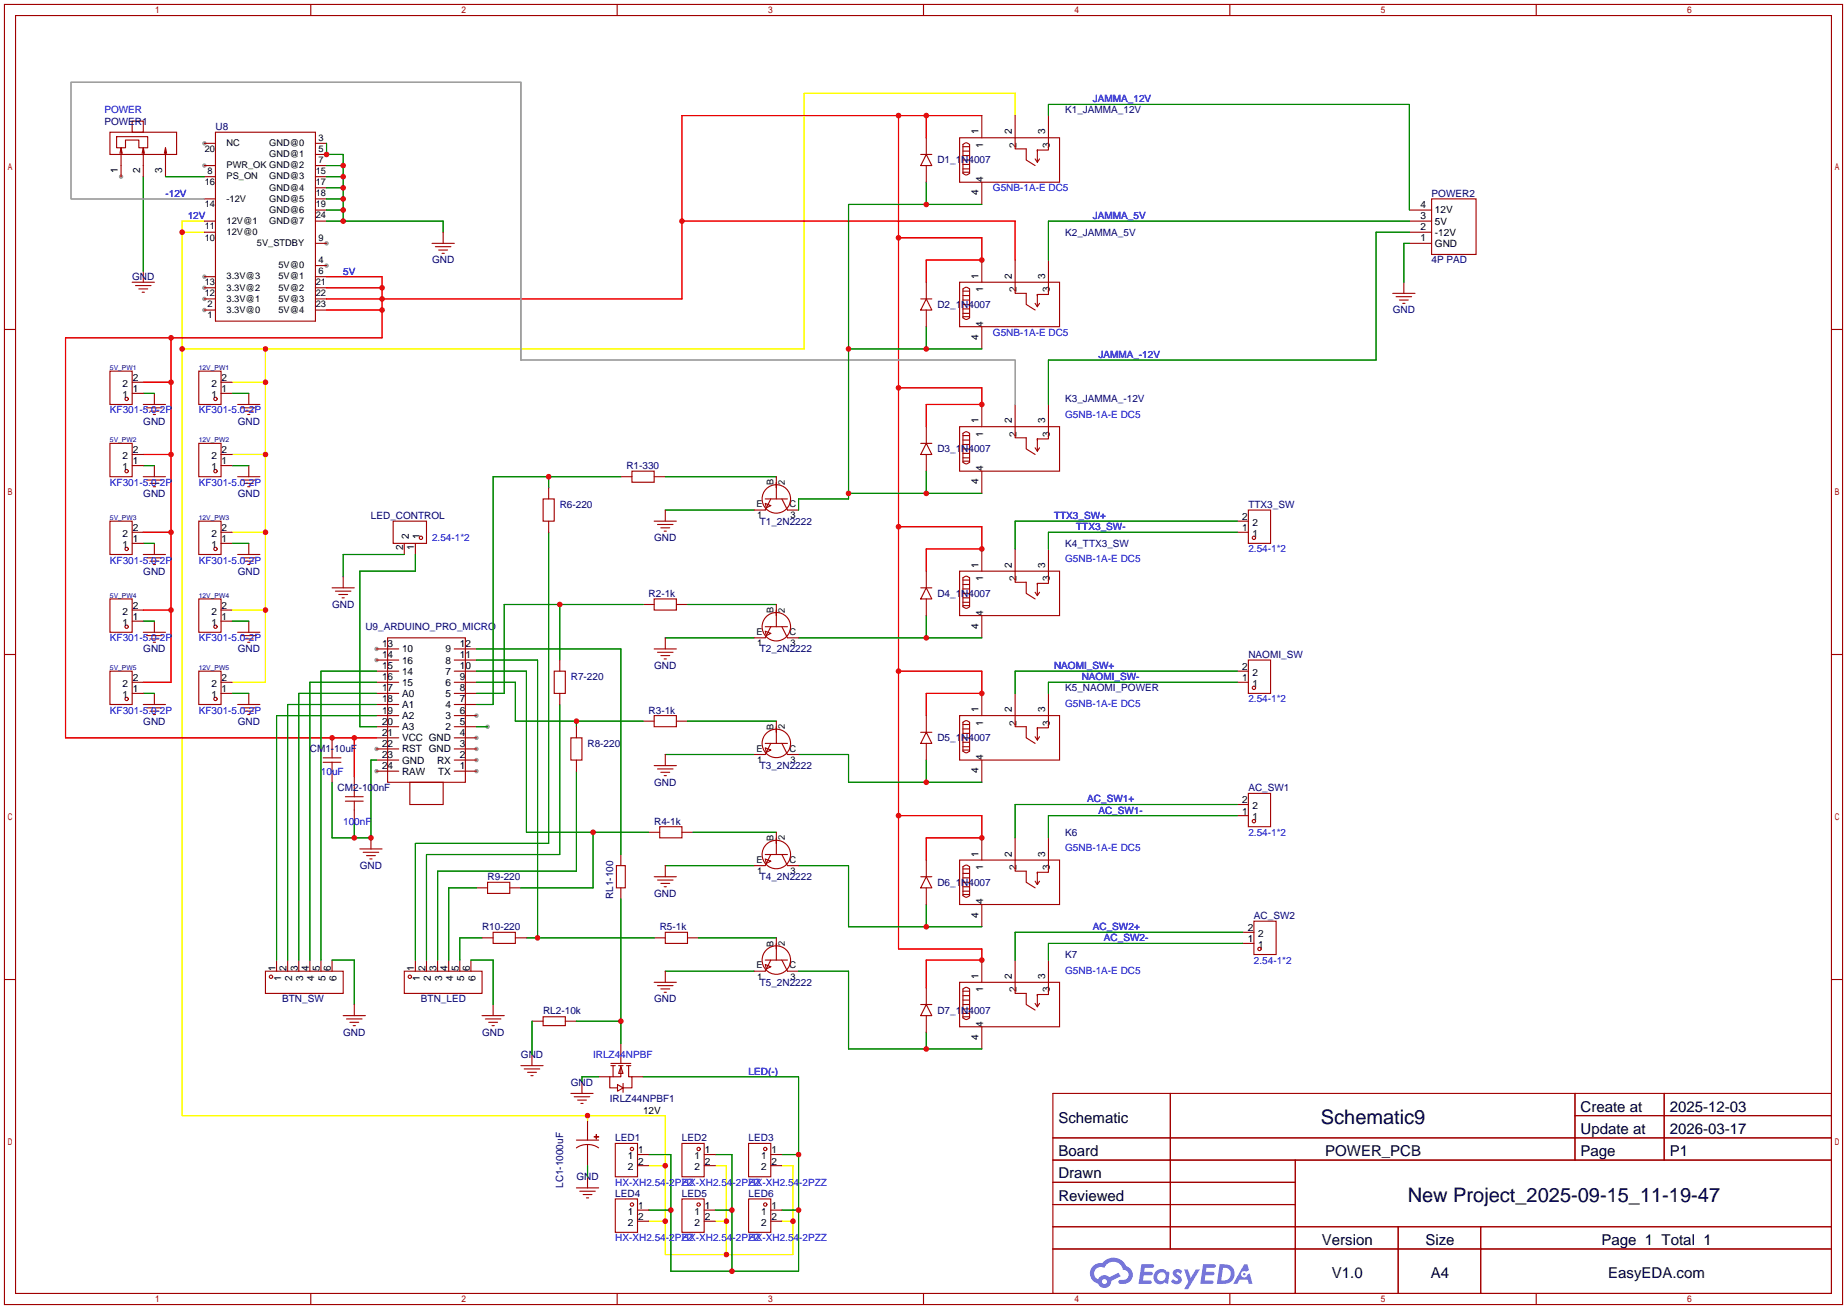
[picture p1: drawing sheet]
<svg xmlns="http://www.w3.org/2000/svg" width="422mm" height="299mm" viewBox="0 0 422 299" stroke-linecap="round" stroke-linejoin="round" font-family="sans-serif">
<g fill="#999">
<circle cx="27.7" cy="40.4" r=".51"/>
<circle cx="46.7" cy="70.9" r=".51"/>
<circle cx="46.7" cy="68.3" r=".51"/>
<circle cx="46.7" cy="65.8" r=".51"/>
<circle cx="46.7" cy="63.2" r=".51"/>
<circle cx="74.7" cy="60.7" r=".51"/>
<circle cx="74.7" cy="55.6" r=".51"/>
<circle cx="46.7" cy="32.8" r=".51"/>
<circle cx="46.7" cy="37.8" r=".51"/>
<circle cx="109" cy="176.3" r=".51"/>
<circle cx="109" cy="173.7" r=".51"/>
<circle cx="109" cy="171.2" r=".51"/>
<circle cx="109" cy="168.7" r=".51"/>
<circle cx="109" cy="163.6" r=".51"/>
<circle cx="86.1" cy="148.3" r=".51"/>
<circle cx="86.1" cy="150.9" r=".51"/>
<circle cx="86.1" cy="171.2" r=".51"/>
<circle cx="86.1" cy="176.3" r=".51"/>
<circle cx="111.5" cy="166.1" r=".51"/>
</g>
<g fill="none" stroke="#a10000" stroke-width=".25">
<path d="M1 1h420.4v297.2h-420.4zM3.6 3.6h415.2v292.1h-415.2zM71.1 1v2.6M141.1 1v2.6M211.2 1v2.6M281.3 1v2.6M351.3 1v2.6M1 75.3h2.6M418.8 75.3h2.6M1 149.6h2.6M418.8 149.6h2.6M1 223.9h2.6"/>
<path d="M418.8 223.9h2.6M240.8 249.9h178v45.8h-178zM267.7 249.9v35.6M360.2 249.9v15.3M360.2 255h58.6M380.6 249.9v15.3M240.8 260.1h178M240.8 265.2h178M240.8 270.3h55.4M240.8 275.3h55.4M296.2 265.2v30.5M71.1 295.7v2.5"/>
<path d="M141.1 295.7v2.5M211.2 295.7v2.5M240.8 280.4h178M240.8 285.5h178M281.3 295.7v2.5M319.8 280.4v15.3M338.6 280.4v15.3M351.3 295.7v2.5"/>
</g>
<g fill="#5487ff">
<path d="M268.5 290.3a1.3 1.3 0 0 1 1.9 .3l-.4 .6a.54 .54 0 0 0-1-.2l.2 .2a1.28 1.28 0 0 1 .8 2 1.53 1.53 0 0 1-2.2-.3l.5-.6 .8 .5a.31 .31 0 0 0 .3-.3 .31 .31 0 0 0-.2-.3 1.12 1.12 0 0 1-.7-1.9z"/>
<path d="M270.8 290.2h.8l.7 1.9 1.2-1.9h.9l-2.7 4.5h-.9l1-1.7z"/>
<path d="M261 289h2.3a.46 .46 0 0 1 .5 .1 .46 .46 0 0 1 .1 .5l-.3 .2h-1.8l-.1 .9h1.6a.4 .4 0 0 1 .3 .4 .4 .4 0 0 1-.4 .4h-1.6l-.2 1.2h1.4a.46 .46 0 0 1 .5 .1 .46 .46 0 0 1 .1 .5l-.4 .2h-2.6z"/>
<path d="M275.1 289h2.3a.47 .47 0 0 1 .5 .1 .47 .47 0 0 1 .1 .5l-.3 .2h-1.8l-.1 .9h1.6a.4 .4 0 0 1 .4 .4 .4 .4 0 0 1-.5 .4h-1.6l-.2 1.2h1.4a.46 .46 0 0 1 .5 .1 .46 .46 0 0 1 .1 .5l-.4 .2h-2.6z"/>
<path d="M284.5 289h.8l.3 1.3-.6 .4a.75 .75 0 0 0-1.1 .3 .75 .75 0 0 0 .5 1 .75 .75 0 0 0 .9-.6l.5-.3 .6 2.4h-.8l-.3-1h-1.8l-.5 1h-1z"/>
<path d="M278.9 289l-.6 4.5h1.4a2.27 2.27 0 0 0 2.7-2.3 2.27 2.27 0 0 0-2.7-2.2zM279.7 289.8a1.5 1.5 0 0 1 1.8 1.5 1.5 1.5 0 0 1-1.9 1.4h-.3z"/>
<path d="M264.4 290.6a1.6 1.6 0 0 0-.4 2.3 1.6 1.6 0 0 0 2.3 .2l.8 .4 .3-2.5-.1-.3h-.5a1.58 1.58 0 0 0-2.4-.1zM265 291.1a.99 .99 0 0 1 1.6 .6 .99 .99 0 0 1-1.3 1.1 .98 .98 0 0 1-.3-1.7z"/>
<path d="M250 289.4a2.37 2.37 0 0 0 1.1 4 1.54 1.54 0 0 0 1.8 1 1.54 1.54 0 0 0 1.2-1.6l2.2-1.1-.5-.8-2.1 1.1a1.57 1.57 0 0 0-2.6 .4 1.5 1.5 0 0 1-.7-2.1 1.5 1.5 0 0 1 2.2-.5 2.23 2.23 0 0 1 2.3-1.4 2.23 2.23 0 0 1 1.9 1.8 1.16 1.16 0 0 1 1.3 1.1 1.16 1.16 0 0 1-1.1 1.3h-.7a.47 .47 0 0 0-.5 .3 .47 .47 0 0 0 .4 .6 2.14 2.14 0 0 0 2.7-1.4 2.14 2.14 0 0 0-1.3-2.7 3.2 3.2 0 0 0-5.5-.7l-1.1 .1zM252 292.9a.6 .6 0 0 1 1.2 0 .6 .6 0 0 1-1.2 0z"/>
<circle cx="284.6" cy="291.3" r=".28"/>
</g>
<g fill="none" stroke="#a10000" stroke-width=".25">
<path d="M25.1 30.2h15.3v5.1h-15.3zM26.7 31.2h7.1v2.6h-2.1v-1.8h-3v1.8h-2zM27.7 33.8l-.3 1.3M27.9 35.1l-.2-1.3v6.6M30.2 27.7h2.6v2.5h-2.6zM32.8 33.8l-.3 1.3M33 35.1l-.2-1.3v6.6M37.8 33.8l-.2 1.3M38.1 35.1l-.3-1.3v6.6M46.7 32.8h2.6M46.7 37.8h2.6M49.3 30.2h22.8v43.2h-22.8z"/>
<path d="M72.1 32.8h2.6M72.1 35.3h2.6M72.1 37.8h2.6M210.6 35.3h2.5M211.8 35.3l1.3 2.5h-2.5zM211.8 31.5v3.8M211.8 37.8v3.9M219.5 31.5h22.8v10.2h-22.8zM220.2 33l.8-.4 .7 .4v6.6l-.7 .4-.8-.4zM220.2 33.5h1.5M220.2 34.5h1.5M220.2 35.6h1.5"/>
<path d="M220.2 36.6h1.5M220.2 37.6h1.5M220.2 38.6h1.5M220.2 39.4h1.5M224.5 26.4v5.1M232.2 26.4v7.6h2.5v2.6l2 1.2M236.7 36.3l.5 .8M237.2 34.5v-.2v2.8M237.7 36.3l-.5 .8M239.8 26.4v7.9h-2.6M46.7 45.5h2.6M46.7 53.1h2.6"/>
<path d="M46.7 50.5h2.6M46.7 40.4h2.6M72.1 45.5h2.6M72.1 55.6h2.6M72.1 50.5h2.6M72.1 40.4h2.6M72.1 42.9h2.6M72.1 48h2.6M98.8 55.6h5.1M99.6 56.4h3.5M100.3 57.2h2.1M101.1 57.9h.5"/>
<path d="M101.3 53.1v2.5M224.5 41.7v5M224.5 59.4v5.1M232.2 59.4v7.7h2.5v2.5l2 1.3M239.8 59.4v7.9h-2.6M322.3 55.6h5.1M322.3 53.1h5.1M322.3 50.5h5.1M322.3 48h5.1M327.4 45.5h10.2v12.7h-10.2zM30.2 64.5h5.1M31 65.3h3.5"/>
<path d="M31.7 66h2.1M32.5 66.8h.5M32.8 62v2.5M46.7 70.9h2.6M46.7 68.3h2.6M46.7 65.8h2.6M46.7 63.2h2.6M72.1 70.9h2.6M72.1 68.3h2.6M72.1 65.8h2.6M72.1 63.2h2.6M72.1 60.7h2.6"/>
<path d="M210.6 68.3h2.5M211.8 68.3l1.3 2.6h-2.5zM211.8 64.5v3.8M211.8 70.9v3.8M219.5 64.5h22.8v10.2h-22.8zM220.2 66l.8-.3 .7 .3v6.6l-.7 .4-.8-.4zM220.2 66.5h1.5M220.2 67.6h1.5M220.2 68.6h1.5M220.2 69.6h1.5M220.2 70.6h1.5M220.2 71.6h1.5"/>
<path d="M220.2 72.4h1.5M224.5 74.7v5.1M236.7 69.3l.5 .8M237.2 67.6v-.3v2.8M237.7 69.3l-.5 .8M318.5 67.1h5.1M319.3 67.8h3.5M320 68.6h2.1M320.8 69.3h.5M321.1 64.5v2.6M25.1 84.8h5.1v7.7h-5.1zM30.2 89.9h2.6"/>
<path d="M30.2 87.4h2.6M32.8 92.5h5M33.5 93.2h3.6M34.3 94h2M35.1 94.7h.5M35.3 89.9v2.6M45.5 84.8h5v7.7h-5zM50.5 89.9h2.6M50.5 87.4h2.6M54.4 92.5h5M55.1 93.2h3.6M55.9 94h2"/>
<path d="M56.6 94.7h.5M56.9 89.9v2.6M211.8 97.5v3.8M219.5 97.5h22.8v10.2h-22.8zM220.2 99.1l.8-.4 .7 .4v6.6l-.7 .3-.8-.3zM220.2 99.6h1.5M224.5 92.5v5M232.2 92.5v7.6h2.5v2.5l2 1.3M239.8 92.5v7.8h-2.6M25.1 101.3h5.1v7.7h-5.1zM25.1 119.1h5.1v7.6h-5.1zM30.2 106.4h2.6"/>
<path d="M30.2 103.9h2.6M32.8 109h5M33.5 109.7h3.6M34.3 110.5h2M35.1 111.3h.5M35.3 106.4v2.6M45.5 101.3h5v7.7h-5zM45.5 119.1h5v7.6h-5zM50.5 106.4h2.6M50.5 103.9h2.6M54.4 109h5M55.1 109.7h3.6"/>
<path d="M55.9 110.5h2M56.6 111.3h.5M56.9 106.4v2.6M89.9 119.1h7.6v5.1h-7.6zM124.2 114h2.5v5.1h-2.5zM125.5 111.5v2.5M125.5 119.1v2.6M142 109h2.5M144.5 107.7h5.1v2.5h-5.1zM149.6 109h2.5M149.6 119.1h5.1M150.4 119.9h3.5"/>
<path d="M152.1 116.6v2.5M175 115.1l1.3 .5-1 .5zM175 114h5.1M176.3 114l-1.3 2.6h-2.5M177.5 109v5M178.8 114l1.3 2.6h2.5M210.6 101.3h2.5M211.8 101.3l1.3 2.6h-2.5zM211.8 103.9v3.8M220.2 100.6h1.5M220.2 101.6h1.5M220.2 102.6h1.5"/>
<path d="M220.2 103.6h1.5M220.2 104.6h1.5M220.2 105.4h1.5M224.5 107.7v5.1M236.7 102.4l.5 .7M237.2 100.6v-.3v2.8M237.7 102.4l-.5 .7M283 119.1h2.5M285.5 116.6h5.1v7.6h-5.1zM25.1 136.9h5.1v7.6h-5.1zM30.2 121.7h2.6M30.2 124.2h2.6"/>
<path d="M30.2 139.4h2.6M32.8 126.7h5M33.5 127.5h3.6M34.3 128.3h2M35.1 129h.5M35.3 124.2v2.5M45.5 136.9h5v7.6h-5zM50.5 121.7h2.6M50.5 124.2h2.6M50.5 139.4h2.6M54.4 126.7h5M55.1 127.5h3.6"/>
<path d="M55.9 128.3h2M56.6 129h.5M56.9 124.2v2.5M75.9 134.4h5.1M76.7 135.1h3.6M77.5 135.9h2M78.2 136.7h.5M78.5 131.8v2.6M92.5 124.2v2.5M95 124.2v2.5M147.1 138.2h2.5M149.6 136.9h5.1v2.5h-5.1z"/>
<path d="M151.1 120.6h2.1M151.9 121.4h.5M154.7 138.2h2.5M177.5 138.2v5.1M210.6 134.4h2.5M211.8 134.4l1.3 2.5h-2.5zM211.8 130.6v3.8M211.8 136.9v3.8M219.5 130.6h22.8v10.1h-22.8zM220.2 132.1l.8-.4 .7 .4v6.6l-.7 .4-.8-.4zM220.2 132.6h1.5M220.2 133.6h1.5"/>
<path d="M220.2 134.6h1.5M220.2 135.6h1.5M220.2 136.7h1.5M220.2 137.7h1.5M220.2 138.4h1.5M224.5 125.5v5.1M232.2 125.5v7.6h2.5v2.5l2 1.3M236.7 135.4l.5 .7M237.2 133.6v-.3v2.8M237.7 135.4l-.5 .7M239.8 125.5v7.8h-2.6M283 121.7h2.5"/>
<path d="M25.1 153.4h5.1v7.6h-5.1zM30.2 158.5h2.6M30.2 156h2.6M30.2 142h2.6M32.8 144.5h5M33.5 145.3h3.6M34.3 146h2M35.1 146.8h.5M35.3 142v2.5M35.3 158.5v2.5M45.5 153.4h5v7.6h-5zM50.5 158.5h2.6"/>
<path d="M50.5 156h2.6M50.5 142h2.6M54.4 144.5h5M55.1 145.3h3.6M55.9 146h2M56.6 146.8h.5M56.9 142v2.5M56.9 158.5v2.5M86.1 158.5h5.1M86.1 156h5.1M86.1 153.4h5.1M86.1 150.9h5.1"/>
<path d="M86.1 148.3h5.1M88.6 145.8h17.8v33h-17.8zM103.9 158.5h5.1M103.9 156h5.1M103.9 153.4h5.1M103.9 150.9h5.1M103.9 148.3h5.1M126.7 153.4h2.6v5.1h-2.6zM128 150.9v2.5M128 158.5v2.5M149.6 148.3h5.1M150.4 149.1h3.5"/>
<path d="M151.1 149.9h2.1M151.9 150.6h.5M152.1 145.8v2.5M175 144.3l1.3 .5-1 .5zM175 143.3h5.1M176.3 143.3l-1.3 2.5h-2.5M178.8 143.3l1.3 2.5h2.5M224.5 140.7v5.1M224.5 158.5v5.1M232.2 158.5v7.6h2.5v2.6l2 1.2M239.8 158.5v7.9h-2.6M283 156h2.5"/>
<path d="M283 153.4h2.5M285.5 150.9h5.1v7.6h-5.1zM32.8 161h5M33.5 161.8h3.6M34.3 162.6h2M35.1 163.3h.5M54.4 161h5M55.1 161.8h3.6M55.9 162.6h2M56.6 163.3h.5M73.9 174.2h4.1M73.9 173.2h4.1"/>
<path d="M75.9 168.7v4.5M75.9 174.2v4.6M81 177.5v4.6M86.1 168.7h5.1M86.1 176.3h5.1M86.1 173.7h5.1M86.1 171.2h5.1M86.1 166.1h5.1M86.1 163.6h5.1M86.1 161h5.1M93.7 178.8h7.6v5.1h-7.6zM103.9 168.7h5.1"/>
<path d="M103.9 176.3h5.1M103.9 173.7h5.1M103.9 171.2h5.1M103.9 166.1h5.1M103.9 163.6h5.1M103.9 161h5.1M130.6 168.7h2.5v5h-2.5zM131.8 166.1v2.6M131.8 173.7v2.6M147.1 164.8h2.5M149.6 163.6h5.1v2.5h-5.1zM149.6 175h5.1"/>
<path d="M150.4 175.8h3.5M151.1 176.5h2.1M151.9 177.3h.5M152.1 172.5v2.5M154.7 164.8h2.5M175 170.9l1.3 .5-1 .6zM175 169.9h5.1M176.3 169.9l-1.3 2.6h-2.5M177.5 164.8v5.1M178.8 169.9l1.3 2.6h2.5M210.6 167.4h2.5M211.8 167.4l1.3 2.5h-2.5z"/>
<path d="M211.8 163.6v3.8M211.8 169.9v3.8M219.5 163.6h22.8v10.1h-22.8zM220.2 165.1l.8-.4 .7 .4v6.6l-.7 .4-.8-.4zM220.2 165.6h1.5M220.2 166.6h1.5M220.2 167.6h1.5M220.2 168.7h1.5M220.2 169.7h1.5M220.2 170.7h1.5M220.2 171.4h1.5M224.5 173.7v5.1"/>
<path d="M236.7 168.4l.5 .8M237.2 166.6v-.2v2.8M237.7 168.4l-.5 .8M79 183.1h4.1M79 182.1h4.1M81 183.1v4.6M82.3 194.1h5.1M83.1 194.8h3.5M83.8 195.6h2.1M84.6 196.3h.5M84.8 191.5v2.6M141 197.9h2v5h-2z"/>
<path d="M142 195.3v2.6M148.3 190.2h2.6M150.9 189h5.1v2.5h-5.1zM152.1 197.9v2.5M156 190.2h2.5M175 196.3l1.3 .5-1 .6zM175 195.3h5.1M176.3 195.3l-1.3 2.6h-2.5M177.5 190.2v5.1M178.8 195.3l1.3 2.6h2.5M211.8 196.6v3.8M219.5 196.6h22.8v10.2h-22.8z"/>
<path d="M220.2 198.1l.8-.4 .7 .4v6.6l-.7 .4-.8-.4zM220.2 198.6h1.5M220.2 199.6h1.5M224.5 191.5v5.1M232.2 191.5v7.6h2.5v2.6l2 1.2M237.2 199.6v-.2v2.8M239.8 191.5v7.9h-2.6M283 186.4h2.5M283 183.9h2.5M285.5 181.4h5.1v7.6h-5.1zM63.2 219.5v2.5M65.8 219.5v2.5"/>
<path d="M68.3 219.5v2.5M70.9 219.5v2.5M73.4 219.5v2.5M75.9 219.5v2.5M95 219.5v2.5M97.5 219.5v2.5M100.1 219.5v2.5M102.6 219.5v2.5M105.2 219.5v2.5M107.7 219.5v2.5M109 202.9h2.5M110.2 214.4h2.6"/>
<path d="M111.5 201.7h5.1v2.5h-5.1zM112.8 213.1h5.1v2.5h-5.1zM116.6 202.9h2.5M117.9 214.4h2.5M142 202.9v2.6M149.6 200.4h5.1M149.6 214.4h2.5M150.4 201.2h3.5M151.1 201.9h2.1M151.9 202.7h.5M152.1 213.1h5.1v2.5h-5.1zM157.2 214.4h2.6"/>
<path d="M175 219.5h5.1M176.3 219.5l-1.3 2.5h-2.5M177.5 214.4v5.1M178.8 219.5l1.3 2.5h2.5M210.6 200.4h2.5M211.8 200.4l1.3 2.5h-2.5zM211.8 202.9v3.9M220.2 200.7h1.5M220.2 201.7h1.5M220.2 202.7h1.5M220.2 203.7h1.5M220.2 204.5h1.5"/>
<path d="M224.5 206.8v5M224.5 219.5v5M232.2 219.5v7.6h2.5v2.5l2 1.3M236.7 201.4l.5 .8M237.7 201.4l-.5 .8M239.8 219.5v7.8h-2.6M284.2 215.6h2.6M284.2 213.1h2.6M286.8 210.6h5v7.6h-5zM60.7 222h17.8v5.1h-17.8zM78.5 232.2h5.1M79.2 232.9h3.6"/>
<path d="M80 233.7h2M80.8 234.4h.5M81 229.6v2.6M92.5 222h17.7v5.1h-17.7zM110.2 232.2h5.1M111 232.9h3.6M111.8 233.7h2M112.5 234.4h.5M112.8 229.6v2.6M121.7 233.4h2.5M124.2 232.4h5.1v2h-5.1zM129.3 233.4h2.5"/>
<path d="M142 238.5v4.6M149.6 224.5h5.1M150.4 225.3h3.5M151.1 226.1h2.1M151.9 226.8h.5M152.1 222v2.5M175 220.5l1.3 .5-1 .5zM210.6 229.6h2.5M211.8 229.6l1.3 2.6h-2.5zM211.8 225.8v3.8M211.8 232.2v3.8M219.5 224.5h22.8v10.2h-22.8z"/>
<path d="M220.2 226.1l.8-.4 .7 .4v6.6l-.7 .3-.8-.3zM220.2 226.6h1.5M220.2 227.6h1.5M220.2 228.6h1.5M220.2 229.6h1.5M220.2 230.6h1.5M220.2 231.6h1.5M220.2 232.4h1.5M224.5 234.7v5.1M236.7 229.4l.5 .7M237.2 227.6v-.3v2.8M237.7 229.4l-.5 .7"/>
<path d="M119.1 243.6h5.1M119.9 244.3h3.5M120.6 245.1h2.1M121.4 245.9h.5M121.7 241v2.6M130.6 249.9h5M131.3 250.7h3.6M132.1 251.5h2M132.8 252.2h.5M133.1 247.4v2.5M134.4 256.3v4.3M135.9 259.8l1 .1z"/>
<path d="M136.4 259.3v1zM136.9 246.1h2.5M139.7 243.1h4.6M139.7 243.6h1M140.2 243.6v2.5M141.2 247.9l1.3 .8-1.3 .7zM141.5 243.6h1M142 243.8l.5 1.6h-1zM142 243.6v2.5h-2.6v2.6h1.8M142.5 247.6v2.1M143.3 243.6h1M143.8 243.6v2.5h.7v2.6h-2"/>
<path d="M144.5 246.1h2.6M131.8 260.6h5.1M131.8 271.5h5.1M132.6 272.3h3.5M133.3 273h2.1M134.1 273.8h.5M134.4 261.6l1 .1 1.5 .7M134.4 261.6l-1.6 .3-1 .5M134.4 261.6v4.8M134.4 269v2.5M140.7 261.4h5.1v7.6h-5.1zM140.7 274.1h5.1v7.6h-5.1z"/>
<path d="M145.8 263.9h2.5M145.8 266.4h2.5M145.8 276.6h2.5M145.8 279.1h2.5M156 261.4h5v7.6h-5zM156 274.1h5v7.6h-5zM161 263.9h2.6M161 266.4h2.6M161 276.6h2.6M161 279.1h2.6M171.2 261.4h5.1v7.6h-5.1zM171.2 274.1h5.1v7.6h-5.1z"/>
<path d="M176.3 263.9h2.5M176.3 266.4h2.5M176.3 276.6h2.5M176.3 279.1h2.5"/>
<circle cx="29" cy="91.2" r=".38"/>
<circle cx="49.3" cy="91.2" r=".38"/>
<circle cx="29" cy="107.7" r=".38"/>
<circle cx="49.3" cy="107.7" r=".38"/>
<circle cx="177.5" cy="114" r="3.3"/>
<circle cx="29" cy="125.5" r=".38"/>
<circle cx="49.3" cy="125.5" r=".38"/>
<circle cx="96.3" cy="122.9" r=".38"/>
<circle cx="286.8" cy="122.9" r=".38"/>
<circle cx="29" cy="143.3" r=".38"/>
<circle cx="29" cy="159.8" r=".38"/>
<circle cx="49.3" cy="143.3" r=".38"/>
<circle cx="49.3" cy="159.8" r=".38"/>
<circle cx="177.5" cy="143.3" r="3.3"/>
<circle cx="286.8" cy="157.2" r=".38"/>
<circle cx="177.5" cy="169.9" r="3.3"/>
<circle cx="177.5" cy="195.3" r="3.3"/>
<circle cx="286.8" cy="187.7" r=".38"/>
<circle cx="177.5" cy="219.5" r="3.3"/>
<circle cx="288" cy="216.9" r=".38"/>
<circle cx="62" cy="223.3" r=".38"/>
<circle cx="93.7" cy="223.3" r=".38"/>
<circle cx="144.5" cy="262.6" r=".38"/>
<circle cx="144.5" cy="275.3" r=".38"/>
<circle cx="159.8" cy="262.6" r=".38"/>
<circle cx="159.8" cy="275.3" r=".38"/>
<circle cx="175" cy="262.6" r=".38"/>
<circle cx="175" cy="275.3" r=".38"/>
</g>
<g fill="none" stroke="#008700" stroke-width=".25">
<path d="M74.7 32.8v2.5h3.8v15.2M74.7 37.8h3.8M239.8 26.4v-2.5h82.5v24.1M32.8 40.4v21.6M37.8 40.4h8.9M74.7 40.4h3.8M74.7 50.5h26.6v2.6M74.7 48h3.8M74.7 45.5h3.8M74.7 42.9h3.8M211.8 41.7v5M224.5 46.7h-30.4v67.3h-11.5v2.6"/>
<path d="M322.3 50.5h-82.5v8.9M322.3 53.1h-7.6v29.2h-74.9v10.2M322.3 55.6h-1.2v8.9M194.1 79.8h30.4M211.8 74.7v5.1M32.8 89.9h2.5M53.1 89.9h3.8M32.8 106.4h2.5M53.1 106.4h3.8M125.5 109v2.5M142 109h-29.2v52h-3.8M152.1 109h25.4"/>
<path d="M152.1 116.6h20.4M194.1 112.8h30.4M211.8 107.7v5.1M283 119.1h-50.8v6.4M32.8 124.2h2.5M53.1 124.2h3.8M92.5 126.7h-14v5.1M95 126.7v3.9h-12.7v35.5h3.8M125.5 121.7v71.1h-30.5v26.7M128 138.2v12.7M147.1 138.2h-31.8v20.3h-6.3M157.2 138.2h20.3"/>
<path d="M283 121.7h-43.2v3.8M32.8 158.5h2.5M32.8 142h2.5M53.1 158.5h3.8M53.1 142h3.8M86.1 158.5h-17.8v61M86.1 156h-15.2v63.5M86.1 153.4h-12.7v66.1M109 156h8.9v8.8h29.2M109 153.4h11.4v36.8h27.9M109 150.9h13.9v63.5M109 148.3h33v47"/>
<path d="M152.1 145.8h20.4M182.6 145.8h41.9M211.8 140.7v5.1M283 156h-43.2v2.5M283 153.4h-50.8v5.1M86.1 161h-20.3v58.5M86.1 163.6h-22.9v55.9M86.1 173.7h-1.3v17.8h-8.9v-12.7M109 166.1h2.5M128 161v34.3h-30.5v24.2M131.8 164.8v1.3M131.8 176.3v22.8h-31.7v20.4"/>
<path d="M152.1 172.5h20.4M157.2 164.8h20.3M182.6 172.5h11.5v6.3h30.4M211.8 173.7v5.1M81 187.7v3.8M135.6 190.2v12.7h-16.5M152.1 197.9h20.4M158.5 190.2h19M182.6 197.9h11.5v13.9h30.4M283 186.4h-43.2v5.1M283 183.9h-50.8v7.6M75.9 219.5h5.1v10.1"/>
<path d="M107.7 219.5h5.1v10.1M109 202.9h-6.4v16.6M110.2 214.4h-5v5.1M120.4 214.4h29.2M142 205.5v33M159.8 214.4h17.7M211.8 206.8v5M284.2 215.6h-44.4v3.9M284.2 213.1h-52v6.4M121.7 233.4v7.6M131.8 233.4h10.2M152.1 222h20.4"/>
<path d="M182.6 222h11.5v17.8h30.4M211.8 236v3.8M136.9 246.1h-3.8v1.3M147.1 246.1h35.5v44.5h-29.2v-26.7h-5.1M134.4 266.4v2.6M148.3 276.6h5.1M163.6 263.9h3.8v26.7M163.6 276.6h3.8M178.8 263.9h3.8M178.8 276.6h3.8"/>
</g>
<g fill="none" stroke="#ff0" stroke-width=".25">
<path d="M232.2 26.4v-5.1h-48.3v58.5h-142.2M41.7 53.1h5M46.7 50.5h-5v204.5h110.4v31.8h29.3v-20.4h-2.6M60.7 79.8v76.2h-7.6M53.1 87.4h7.6M53.1 103.9h7.6M53.1 139.4h7.6M53.1 121.7h7.6M134.4 255v1.3M148.3 279.1h3.8M148.3 266.4h3.8M163.6 279.1h2.5"/>
<path d="M163.6 266.4h2.5v20.4M178.8 279.1h2.6"/>
</g>
<g fill="none" stroke="#f00" stroke-width=".25">
<path d="M205.5 26.4v190.5h19v2.6h-12.7v6.3M211.8 26.4v5.1M224.5 26.4h-68.5v41.9h-81.3M156 50.5h76.2v8.9M205.5 54.4h19v5h-12.7v5.1M39.1 77.2v78.8h-6.3M74.7 63.2h12.7v14h-72.4v91.5h71.1M74.7 70.9h12.7M74.7 65.8h12.7M32.8 87.4h6.3M205.5 88.6h19v3.9h-12.7v5M32.8 103.9h6.3"/>
<path d="M32.8 121.7h6.3M32.8 139.4h6.3M205.5 120.4h19v5.1h-12.7v5.1M205.5 153.4h19v5.1h-12.7v5.1M81 168.7v8.8M205.5 186.4h19v5.1h-12.7v5.1"/>
</g>
<path d="M46.7 45.5h-30.4v-26.7h102.8v63.5h113.1v10.2" fill="none" stroke="#999" stroke-width=".25"/>
<g fill="#c00">
<circle cx="41.7" cy="53.1" r=".63"/>
<circle cx="41.7" cy="79.8" r=".63"/>
<circle cx="60.7" cy="79.8" r=".63"/>
<circle cx="60.7" cy="87.4" r=".63"/>
<circle cx="60.7" cy="103.9" r=".63"/>
<circle cx="60.7" cy="121.7" r=".63"/>
<circle cx="60.7" cy="139.4" r=".63"/>
<circle cx="134.4" cy="255" r=".63"/>
<circle cx="152.1" cy="266.4" r=".63"/>
<circle cx="152.1" cy="279.1" r=".63"/>
<circle cx="166.1" cy="286.8" r=".63"/>
<circle cx="181.4" cy="279.1" r=".63"/>
<circle cx="166.1" cy="279.1" r=".63"/>
<circle cx="81" cy="168.7" r=".63"/>
<circle cx="75.9" cy="168.7" r=".63"/>
<circle cx="39.1" cy="77.2" r=".63"/>
<circle cx="39.1" cy="87.4" r=".63"/>
<circle cx="39.1" cy="103.9" r=".63"/>
<circle cx="39.1" cy="121.7" r=".63"/>
<circle cx="39.1" cy="139.4" r=".63"/>
<circle cx="87.4" cy="70.9" r=".63"/>
<circle cx="87.4" cy="68.3" r=".63"/>
<circle cx="87.4" cy="65.8" r=".63"/>
<circle cx="156" cy="50.5" r=".63"/>
<circle cx="205.5" cy="26.4" r=".63"/>
<circle cx="211.8" cy="26.4" r=".63"/>
<circle cx="205.5" cy="54.4" r=".63"/>
<circle cx="224.5" cy="59.4" r=".63"/>
<circle cx="205.5" cy="88.6" r=".63"/>
<circle cx="224.5" cy="92.5" r=".63"/>
<circle cx="205.5" cy="120.4" r=".63"/>
<circle cx="224.5" cy="125.5" r=".63"/>
<circle cx="205.5" cy="153.4" r=".63"/>
<circle cx="224.5" cy="158.5" r=".63"/>
<circle cx="205.5" cy="186.4" r=".63"/>
<circle cx="224.5" cy="191.5" r=".63"/>
<circle cx="224.5" cy="219.5" r=".63"/>
<circle cx="74.7" cy="35.3" r=".63"/>
<circle cx="78.5" cy="37.8" r=".63"/>
<circle cx="78.5" cy="40.4" r=".63"/>
<circle cx="78.5" cy="42.9" r=".63"/>
<circle cx="78.5" cy="45.5" r=".63"/>
<circle cx="78.5" cy="48" r=".63"/>
<circle cx="78.5" cy="50.5" r=".63"/>
<circle cx="211.8" cy="46.7" r=".63"/>
<circle cx="194.1" cy="79.8" r=".63"/>
<circle cx="211.8" cy="79.8" r=".63"/>
<circle cx="194.1" cy="112.8" r=".63"/>
<circle cx="211.8" cy="112.8" r=".63"/>
<circle cx="211.8" cy="145.8" r=".63"/>
<circle cx="211.8" cy="178.8" r=".63"/>
<circle cx="211.8" cy="211.8" r=".63"/>
<circle cx="125.5" cy="109" r=".63"/>
<circle cx="211.8" cy="239.8" r=".63"/>
<circle cx="128" cy="138.2" r=".63"/>
<circle cx="131.8" cy="164.8" r=".63"/>
<circle cx="122.9" cy="214.4" r=".63"/>
<circle cx="153.4" cy="276.6" r=".63"/>
<circle cx="167.4" cy="290.6" r=".63"/>
<circle cx="167.4" cy="276.6" r=".63"/>
<circle cx="182.6" cy="276.6" r=".63"/>
<circle cx="182.6" cy="263.9" r=".63"/>
<circle cx="142" cy="233.4" r=".63"/>
<circle cx="135.6" cy="190.2" r=".63"/>
<circle cx="84.8" cy="191.5" r=".63"/>
<circle cx="81" cy="191.5" r=".63"/>
</g>
<g font-size="4.6">
<text x="302.1" y="257">Schematic9</text>
<text x="321.9" y="274.8">New Project_2025-09-15_11-19-47</text>
</g>
<g font-size="3.4">
<text x="242.1" y="256.6">Schematic</text>
<text x="361.5" y="254.1">Create at</text>
<text x="381.9" y="254.1">2025-12-03</text>
<text x="361.5" y="259.2">Update at</text>
<text x="381.9" y="259.2">2026-03-17</text>
<text x="242.1" y="264.3">Board</text>
<text x="242.1" y="269.3">Drawn</text>
<text x="303.1" y="264.3">POWER_PCB</text>
<text x="361.5" y="264.3">Page</text>
<text x="381.9" y="264.3">P1</text>
<text x="242.1" y="274.4">Reviewed</text>
<text x="302.3" y="284.6">Version</text>
<text x="326" y="284.6">Size</text>
<text x="366.3" y="284.6">Page 1 Total 1</text>
<text x="304.6" y="292.2">V1.0</text>
<text x="327.2" y="292.2">A4</text>
<text x="367.8" y="292.2">EasyEDA.com</text>
</g>
<g font-size="2.3" fill="#00f">
<text x="249.9" y="23.4">JAMMA_12V</text>
<text x="23.9" y="25.9">POWER</text>
<text x="37.8" y="45">-12V</text>
<text x="227.1" y="43.7">G5NB-1A-E DC5</text>
<text x="42.9" y="50.1">12V</text>
<text x="249.9" y="50.1">JAMMA_5V</text>
<text x="78.5" y="62.8">5V</text>
<text x="227.1" y="76.7">G5NB-1A-E DC5</text>
<text x="251.2" y="81.8">JAMMA_-12V</text>
<text x="25.1" y="94.5">KF301-5.0-2P</text>
<text x="45.5" y="94.5">KF301-5.0-2P</text>
<text x="243.6" y="95.5">G5NB-1A-E DC5</text>
<text x="25.1" y="111">KF301-5.0-2P</text>
<text x="45.5" y="111">KF301-5.0-2P</text>
<text x="241" y="118.6">TTX3_SW+</text>
<text x="98.8" y="123.7">2.54-1*2</text>
<text x="246.1" y="121.2">TTX3_SW-</text>
<text x="25.1" y="128.8">KF301-5.0-2P</text>
<text x="45.5" y="128.8">KF301-5.0-2P</text>
<text x="243.6" y="128.6">G5NB-1A-E DC5</text>
<text x="285.5" y="126.3">2.54-1*2</text>
<text x="25.1" y="146.6">KF301-5.0-2P</text>
<text x="45.5" y="146.6">KF301-5.0-2P</text>
<text x="241" y="152.9">NAOMI_SW+</text>
<text x="247.4" y="155.5">NAOMI_SW-</text>
<text x="243.6" y="161.6">G5NB-1A-E DC5</text>
<text x="285.5" y="160.6">2.54-1*2</text>
<text x="25.1" y="163.1">KF301-5.0-2P</text>
<text x="45.5" y="163.1">KF301-5.0-2P</text>
<text x="73.4" y="177.1">10uF</text>
<text x="248.7" y="183.4">AC_SW1+</text>
<text x="251.2" y="186">AC_SW1-</text>
<text x="78.5" y="188.5">100nF</text>
<text x="285.5" y="191">2.54-1*2</text>
<text x="243.6" y="194.6">G5NB-1A-E DC5</text>
<text x="249.9" y="212.6">AC_SW2+</text>
<text x="252.5" y="215.2">AC_SW2-</text>
<text x="286.8" y="220.2">2.54-1*2</text>
<text x="243.6" y="222.5">G5NB-1A-E DC5</text>
<text x="135.6" y="241.8">IRLZ44NPBF</text>
<text x="171.2" y="245.6">LED(-)</text>
<text x="140.7" y="271">HX-XH2.54-2PZZ</text>
<text x="156" y="271">HX-XH2.54-2PZZ</text>
<text x="171.2" y="271">HX-XH2.54-2PZZ</text>
<text x="140.7" y="283.7">HX-XH2.54-2PZZ</text>
<text x="156" y="283.7">HX-XH2.54-2PZZ</text>
<text x="171.2" y="283.7">HX-XH2.54-2PZZ</text>
</g>
<g font-size="2.3" fill="#000080">
<text x="23.9" y="28.5">POWER1</text>
<text x="49.3" y="29.7">U8</text>
<text x="243.6" y="25.9">K1_JAMMA_12V</text>
<text x="214.4" y="37.4">D1_1N4007</text>
<text x="327.4" y="45">POWER2</text>
<text x="243.6" y="53.9">K2_JAMMA_5V</text>
<text x="30.2" y="64">GND</text>
<text x="98.8" y="60.2">GND</text>
<text x="327.4" y="60.2">4P PAD</text>
<text x="214.4" y="70.4">D2_1N4007</text>
<text x="318.5" y="71.7">GND</text>
<text x="243.6" y="92">K3_JAMMA_-12V</text>
<text x="32.8" y="97.1">GND</text>
<text x="54.4" y="97.1">GND</text>
<text x="143.3" y="107.2">R1-330</text>
<text x="214.4" y="103.4">D3_1N4007</text>
<text x="32.8" y="113.6">GND</text>
<text x="54.4" y="113.6">GND</text>
<text x="84.8" y="118.6">LED_CONTROL</text>
<text x="128" y="116.1">R6-220</text>
<text x="173.7" y="119.9">T1_2N2222</text>
<text x="285.5" y="116.1">TTX3_SW</text>
<text x="149.6" y="123.7">GND</text>
<text x="243.6" y="125">K4_TTX3_SW</text>
<text x="32.8" y="131.3">GND</text>
<text x="54.4" y="131.3">GND</text>
<text x="148.3" y="136.4">R2-1k</text>
<text x="214.4" y="136.4">D4_1N4007</text>
<text x="75.9" y="139">GND</text>
<text x="32.8" y="149.1">GND</text>
<text x="54.4" y="149.1">GND</text>
<text x="83.6" y="144">U9_ARDUINO_PRO_MICRO</text>
<text x="173.7" y="149.1">T2_2N2222</text>
<text x="130.6" y="155.5">R7-220</text>
<text x="149.6" y="152.9">GND</text>
<text x="285.5" y="150.4">NAOMI_SW</text>
<text x="243.6" y="158">K5_NAOMI_POWER</text>
<text x="32.8" y="165.6">GND</text>
<text x="54.4" y="165.6">GND</text>
<text x="148.3" y="163.1">R3-1k</text>
<text x="70.9" y="172">CM1-10uF</text>
<text x="134.4" y="170.7">R8-220</text>
<text x="214.4" y="169.4">D5_1N4007</text>
<text x="149.6" y="179.6">GND</text>
<text x="173.7" y="175.8">T3_2N2222</text>
<text x="77.2" y="180.9">CM2-100nF</text>
<text x="285.5" y="180.9">AC_SW1</text>
<text x="149.6" y="188.5">R4-1k</text>
<text x="243.6" y="191">K6</text>
<text x="82.3" y="198.7">GND</text>
<text x="111.5" y="201.2">R9-220</text>
<text x="173.7" y="201.2">T4_2N2222</text>
<text x="214.4" y="202.5">D6_1N4007</text>
<text x="140.2" y="205.5" transform="rotate(-90 140.2 205.5)">RL1-100</text>
<text x="149.6" y="205">GND</text>
<text x="110.2" y="212.6">R10-220</text>
<text x="150.9" y="212.6">R5-1k</text>
<text x="286.8" y="210.1">AC_SW2</text>
<text x="243.6" y="219">K7</text>
<text x="173.7" y="225.3">T5_2N2222</text>
<text x="64.5" y="229.1">BTN_SW</text>
<text x="96.3" y="229.1">BTN_LED</text>
<text x="124.2" y="231.7">RL2-10k</text>
<text x="149.6" y="229.1">GND</text>
<text x="214.4" y="231.7">D7_1N4007</text>
<text x="78.5" y="236.8">GND</text>
<text x="110.2" y="236.8">GND</text>
<text x="119.1" y="241.8">GND</text>
<text x="130.6" y="248.2">GND</text>
<text x="139.4" y="252">IRLZ44NPBF1</text>
<text x="140.7" y="260.9">LED1</text>
<text x="156" y="260.9">LED2</text>
<text x="171.2" y="260.9">LED3</text>
<text x="131.8" y="269.8">GND</text>
<text x="128.8" y="271.5" transform="rotate(-90 128.8 271.5)">LC1-1000uF</text>
<text x="140.7" y="273.6">LED4</text>
<text x="156" y="273.6">LED5</text>
<text x="171.2" y="273.6">LED6</text>
</g>
<g font-size="2.3">
<text x="223.8" y="30.7" transform="rotate(-90 223.8 30.7)">1</text>
<text x="224.8" y="33.8" transform="rotate(-90 224.8 33.8)">1</text>
<text x="231.4" y="30.7" transform="rotate(-90 231.4 30.7)">2</text>
<text x="232.4" y="33.8" transform="rotate(-90 232.4 33.8)">2</text>
<text x="239" y="30.7" transform="rotate(-90 239 30.7)">3</text>
<text x="240.1" y="33.8" transform="rotate(-90 240.1 33.8)">3</text>
<text x="27" y="39.6" transform="rotate(-90 27 39.6)">1</text>
<text x="32" y="39.6" transform="rotate(-90 32 39.6)">2</text>
<text x="37.1" y="39.6" transform="rotate(-90 37.1 39.6)">3</text>
<text x="224.8" y="41.6" transform="rotate(-90 224.8 41.6)">4</text>
<text x="223.8" y="44.7" transform="rotate(-90 223.8 44.7)">4</text>
<text x="324.9" y="47.5">4</text>
<text x="324.9" y="52.6">2</text>
<text x="324.9" y="50.1">3</text>
<text x="328.2" y="53.9">-12V</text>
<text x="328.2" y="51.3">5V</text>
<text x="328.2" y="48.8">12V</text>
<text x="324.9" y="55.1">1</text>
<text x="328.2" y="56.4">GND</text>
<text x="223.8" y="63.7" transform="rotate(-90 223.8 63.7)">1</text>
<text x="231.4" y="63.7" transform="rotate(-90 231.4 63.7)">2</text>
<text x="239" y="63.7" transform="rotate(-90 239 63.7)">3</text>
<text x="224.8" y="66.8" transform="rotate(-90 224.8 66.8)">1</text>
<text x="232.4" y="66.8" transform="rotate(-90 232.4 66.8)">2</text>
<text x="240.1" y="66.8" transform="rotate(-90 240.1 66.8)">3</text>
<text x="223.8" y="77.7" transform="rotate(-90 223.8 77.7)">4</text>
<text x="224.8" y="74.7" transform="rotate(-90 224.8 74.7)">4</text>
<text x="28" y="88.4">2</text>
<text x="30.4" y="89.7">1</text>
<text x="30.4" y="87.1">2</text>
<text x="48.3" y="88.4">2</text>
<text x="50.7" y="89.7">1</text>
<text x="50.7" y="87.1">2</text>
<text x="28" y="90.9">1</text>
<text x="48.3" y="90.9">1</text>
<text x="223.8" y="96.8" transform="rotate(-90 223.8 96.8)">1</text>
<text x="224.8" y="99.8" transform="rotate(-90 224.8 99.8)">1</text>
<text x="231.4" y="96.8" transform="rotate(-90 231.4 96.8)">2</text>
<text x="232.4" y="99.8" transform="rotate(-90 232.4 99.8)">2</text>
<text x="239" y="96.8" transform="rotate(-90 239 96.8)">3</text>
<text x="240.1" y="99.8" transform="rotate(-90 240.1 99.8)">3</text>
<text x="28" y="107.4">1</text>
<text x="28" y="104.9">2</text>
<text x="30.4" y="106.2">1</text>
<text x="30.4" y="103.6">2</text>
<text x="48.3" y="107.4">1</text>
<text x="48.3" y="104.9">2</text>
<text x="50.7" y="106.2">1</text>
<text x="50.7" y="103.6">2</text>
<text x="224.8" y="107.7" transform="rotate(-90 224.8 107.7)">4</text>
<text x="223.8" y="110.7" transform="rotate(-90 223.8 110.7)">4</text>
<text x="284.1" y="118.9">2</text>
<text x="28" y="125.2">1</text>
<text x="28" y="122.7">2</text>
<text x="30.4" y="124">1</text>
<text x="30.4" y="121.4">2</text>
<text x="48.3" y="125.2">1</text>
<text x="48.3" y="122.7">2</text>
<text x="50.7" y="124">1</text>
<text x="50.7" y="121.4">2</text>
<text x="92.2" y="125.6" transform="rotate(-90 92.2 125.6)">2</text>
<text x="93.5" y="123.3" transform="rotate(-90 93.5 123.3)">2</text>
<text x="94.7" y="125.6" transform="rotate(-90 94.7 125.6)">1</text>
<text x="96" y="123.3" transform="rotate(-90 96 123.3)">1</text>
<text x="284.1" y="121.4">1</text>
<text x="286.4" y="122.7">1</text>
<text x="286.4" y="120.1">2</text>
<text x="223.8" y="129.8" transform="rotate(-90 223.8 129.8)">1</text>
<text x="231.4" y="129.8" transform="rotate(-90 231.4 129.8)">2</text>
<text x="239" y="129.8" transform="rotate(-90 239 129.8)">3</text>
<text x="224.8" y="132.8" transform="rotate(-90 224.8 132.8)">1</text>
<text x="232.4" y="132.8" transform="rotate(-90 232.4 132.8)">2</text>
<text x="240.1" y="132.8" transform="rotate(-90 240.1 132.8)">3</text>
<text x="28" y="143">1</text>
<text x="28" y="140.5">2</text>
<text x="30.4" y="141.7">1</text>
<text x="30.4" y="139.2">2</text>
<text x="48.3" y="143">1</text>
<text x="48.3" y="140.5">2</text>
<text x="50.7" y="141.7">1</text>
<text x="50.7" y="139.2">2</text>
<text x="223.8" y="143.7" transform="rotate(-90 223.8 143.7)">4</text>
<text x="224.8" y="140.7" transform="rotate(-90 224.8 140.7)">4</text>
<text x="87.4" y="147.9">13</text>
<text x="91.9" y="149.1">10</text>
<text x="101.9" y="149.1">9</text>
<text x="105.2" y="147.9">12</text>
<text x="30.4" y="155.7">2</text>
<text x="50.7" y="155.7">2</text>
<text x="87.4" y="150.4">14</text>
<text x="87.4" y="152.9">15</text>
<text x="87.4" y="155.5">16</text>
<text x="91.9" y="151.7">16</text>
<text x="91.9" y="154.2">14</text>
<text x="101.9" y="154.2">7</text>
<text x="101.9" y="151.7">8</text>
<text x="105.2" y="155.5">9</text>
<text x="105.2" y="152.9">10</text>
<text x="105.2" y="150.4">11</text>
<text x="284.1" y="155.7">1</text>
<text x="284.1" y="153.2">2</text>
<text x="286.4" y="154.4">2</text>
<text x="28" y="159.5">1</text>
<text x="28" y="157">2</text>
<text x="30.4" y="158.2">1</text>
<text x="48.3" y="159.5">1</text>
<text x="48.3" y="157">2</text>
<text x="50.7" y="158.2">1</text>
<text x="87.4" y="158">17</text>
<text x="87.4" y="160.6">18</text>
<text x="91.9" y="156.7">15</text>
<text x="91.9" y="159.3">A0</text>
<text x="91.9" y="161.8">A1</text>
<text x="101.9" y="161.8">4</text>
<text x="101.9" y="159.3">5</text>
<text x="101.9" y="156.7">6</text>
<text x="105.2" y="160.6">7</text>
<text x="105.2" y="158">8</text>
<text x="286.4" y="157">1</text>
<text x="87.4" y="163.1">19</text>
<text x="87.4" y="165.6">20</text>
<text x="91.9" y="164.4">A2</text>
<text x="91.9" y="166.9">A3</text>
<text x="101.9" y="166.9">2</text>
<text x="101.9" y="164.4">3</text>
<text x="105.2" y="165.6">5</text>
<text x="105.2" y="163.1">6</text>
<text x="223.8" y="162.8" transform="rotate(-90 223.8 162.8)">1</text>
<text x="224.8" y="165.8" transform="rotate(-90 224.8 165.8)">1</text>
<text x="231.4" y="162.8" transform="rotate(-90 231.4 162.8)">2</text>
<text x="232.4" y="165.8" transform="rotate(-90 232.4 165.8)">2</text>
<text x="239" y="162.8" transform="rotate(-90 239 162.8)">3</text>
<text x="240.1" y="165.8" transform="rotate(-90 240.1 165.8)">3</text>
<text x="87.4" y="168.2">21</text>
<text x="87.4" y="170.7">22</text>
<text x="87.4" y="173.3">23</text>
<text x="91.9" y="169.4">VCC GND</text>
<text x="91.9" y="172">RST GND</text>
<text x="105.2" y="173.3">2</text>
<text x="105.2" y="170.7">3</text>
<text x="105.2" y="168.2">4</text>
<text x="224.8" y="173.7" transform="rotate(-90 224.8 173.7)">4</text>
<text x="87.4" y="175.8">24</text>
<text x="91.9" y="174.5">GND</text>
<text x="91.9" y="177.1">RAW</text>
<text x="99.9" y="174.5">RX</text>
<text x="100.2" y="177.1">TX</text>
<text x="105.2" y="175.8">1</text>
<text x="223.8" y="176.8" transform="rotate(-90 223.8 176.8)">4</text>
<text x="284.1" y="183.6">2</text>
<text x="286.4" y="184.9">2</text>
<text x="284.1" y="186.2">1</text>
<text x="286.4" y="187.5">1</text>
<text x="223.8" y="195.8" transform="rotate(-90 223.8 195.8)">1</text>
<text x="231.4" y="195.8" transform="rotate(-90 231.4 195.8)">2</text>
<text x="239" y="195.8" transform="rotate(-90 239 195.8)">3</text>
<text x="224.8" y="198.9" transform="rotate(-90 224.8 198.9)">1</text>
<text x="232.4" y="198.9" transform="rotate(-90 232.4 198.9)">2</text>
<text x="240.1" y="198.9" transform="rotate(-90 240.1 198.9)">3</text>
<text x="223.8" y="209.8" transform="rotate(-90 223.8 209.8)">4</text>
<text x="224.8" y="206.7" transform="rotate(-90 224.8 206.7)">4</text>
<text x="285.4" y="215.4">1</text>
<text x="285.4" y="212.9">2</text>
<text x="287.7" y="214.1">2</text>
<text x="63" y="221.9" transform="rotate(-90 63 221.9)">1</text>
<text x="65.5" y="221.9" transform="rotate(-90 65.5 221.9)">2</text>
<text x="68.1" y="221.9" transform="rotate(-90 68.1 221.9)">3</text>
<text x="70.6" y="221.9" transform="rotate(-90 70.6 221.9)">4</text>
<text x="73.2" y="221.9" transform="rotate(-90 73.2 221.9)">5</text>
<text x="75.7" y="221.9" transform="rotate(-90 75.7 221.9)">6</text>
<text x="94.7" y="221.9" transform="rotate(-90 94.7 221.9)">1</text>
<text x="97.3" y="221.9" transform="rotate(-90 97.3 221.9)">2</text>
<text x="99.8" y="221.9" transform="rotate(-90 99.8 221.9)">3</text>
<text x="102.4" y="221.9" transform="rotate(-90 102.4 221.9)">4</text>
<text x="104.9" y="221.9" transform="rotate(-90 104.9 221.9)">5</text>
<text x="107.4" y="221.9" transform="rotate(-90 107.4 221.9)">6</text>
<text x="287.7" y="216.7">1</text>
<text x="64.3" y="224.2" transform="rotate(-90 64.3 224.2)">1</text>
<text x="66.8" y="224.2" transform="rotate(-90 66.8 224.2)">2</text>
<text x="69.3" y="224.2" transform="rotate(-90 69.3 224.2)">3</text>
<text x="71.9" y="224.2" transform="rotate(-90 71.9 224.2)">4</text>
<text x="74.4" y="224.2" transform="rotate(-90 74.4 224.2)">5</text>
<text x="77" y="224.2" transform="rotate(-90 77 224.2)">6</text>
<text x="96" y="224.2" transform="rotate(-90 96 224.2)">1</text>
<text x="98.6" y="224.2" transform="rotate(-90 98.6 224.2)">2</text>
<text x="101.1" y="224.2" transform="rotate(-90 101.1 224.2)">3</text>
<text x="103.6" y="224.2" transform="rotate(-90 103.6 224.2)">4</text>
<text x="106.2" y="224.2" transform="rotate(-90 106.2 224.2)">5</text>
<text x="108.7" y="224.2" transform="rotate(-90 108.7 224.2)">6</text>
<text x="223.8" y="223.8" transform="rotate(-90 223.8 223.8)">1</text>
<text x="224.8" y="226.8" transform="rotate(-90 224.8 226.8)">1</text>
<text x="231.4" y="223.8" transform="rotate(-90 231.4 223.8)">2</text>
<text x="232.4" y="226.8" transform="rotate(-90 232.4 226.8)">2</text>
<text x="239" y="223.8" transform="rotate(-90 239 223.8)">3</text>
<text x="240.1" y="226.8" transform="rotate(-90 240.1 226.8)">3</text>
<text x="223.8" y="237.7" transform="rotate(-90 223.8 237.7)">4</text>
<text x="224.8" y="234.7" transform="rotate(-90 224.8 234.7)">4</text>
<text x="147.1" y="254.5">12V</text>
<text x="145.9" y="263.7">1</text>
<text x="161.2" y="263.7">1</text>
<text x="176.4" y="263.7">1</text>
<text x="143.6" y="264.9">1</text>
<text x="143.6" y="267.5">2</text>
<text x="145.9" y="266.2">2</text>
<text x="158.8" y="264.9">1</text>
<text x="158.8" y="267.5">2</text>
<text x="161.2" y="266.2">2</text>
<text x="174.1" y="264.9">1</text>
<text x="174.1" y="267.5">2</text>
<text x="176.4" y="266.2">2</text>
<text x="143.6" y="277.6">1</text>
<text x="143.6" y="280.2">2</text>
<text x="145.9" y="276.4">1</text>
<text x="145.9" y="278.9">2</text>
<text x="158.8" y="277.6">1</text>
<text x="158.8" y="280.2">2</text>
<text x="161.2" y="276.4">1</text>
<text x="161.2" y="278.9">2</text>
<text x="174.1" y="277.6">1</text>
<text x="174.1" y="280.2">2</text>
<text x="176.4" y="276.4">1</text>
<text x="176.4" y="278.9">2</text>
</g>
<g font-size="2.1">
<text x="46.8" y="34.7">20</text>
<text x="51.8" y="33.4">NC</text>
<text x="61.6" y="33.4">GND@0</text>
<text x="61.6" y="35.9">GND@1</text>
<text x="72.8" y="32.1">3</text>
<text x="72.8" y="34.7">5</text>
<text x="47.4" y="39.8">8</text>
<text x="51.8" y="41">PS_ON</text>
<text x="51.8" y="38.5">PWR_OK GND@2</text>
<text x="61.6" y="41">GND@3</text>
<text x="72.2" y="39.8">15</text>
<text x="72.8" y="37.2">7</text>
<text x="46.8" y="47.4">14</text>
<text x="46.8" y="42.3">16</text>
<text x="51.8" y="46.1">-12V</text>
<text x="61.6" y="43.6">GND@4</text>
<text x="61.6" y="46.1">GND@5</text>
<text x="72.2" y="42.3">17</text>
<text x="72.2" y="44.8">18</text>
<text x="72.2" y="47.4">19</text>
<text x="46.8" y="52.5">11</text>
<text x="51.8" y="53.7">12V@0</text>
<text x="51.8" y="51.2">12V@1</text>
<text x="61.6" y="48.6">GND@6</text>
<text x="61.6" y="51.2">GND@7</text>
<text x="72.2" y="49.9">24</text>
<text x="46.8" y="55">10</text>
<text x="58.8" y="56.3">5V_STDBY</text>
<text x="72.8" y="55">9</text>
<text x="46.8" y="65.2">13</text>
<text x="51.8" y="63.9">3.3V@3</text>
<text x="63.7" y="61.3">5V@0</text>
<text x="63.7" y="63.9">5V@1</text>
<text x="72.2" y="65.2">21</text>
<text x="72.8" y="60.1">4</text>
<text x="72.8" y="62.6">6</text>
<text x="46.8" y="67.7">12</text>
<text x="47.4" y="70.2">2</text>
<text x="51.8" y="71.5">3.3V@0</text>
<text x="51.8" y="69">3.3V@1</text>
<text x="51.8" y="66.4">3.3V@2</text>
<text x="63.7" y="66.4">5V@2</text>
<text x="63.7" y="69">5V@3</text>
<text x="63.7" y="71.5">5V@4</text>
<text x="72.2" y="67.7">22</text>
<text x="72.2" y="70.2">23</text>
<text x="47.4" y="72.8">1</text>
<text x="176.9" y="110.9" transform="rotate(-90 176.9 110.9)">B</text>
<text x="179.5" y="110.8" transform="rotate(-90 179.5 110.8)">2</text>
<text x="173" y="116">E</text>
<text x="173.1" y="118.5">1</text>
<text x="180.6" y="116">C</text>
<text x="180.8" y="118.5">3</text>
<text x="176.9" y="140.2" transform="rotate(-90 176.9 140.2)">B</text>
<text x="179.5" y="140" transform="rotate(-90 179.5 140)">2</text>
<text x="173" y="145.2">E</text>
<text x="173.1" y="147.7">1</text>
<text x="180.6" y="145.2">C</text>
<text x="180.8" y="147.7">3</text>
<text x="176.9" y="166.8" transform="rotate(-90 176.9 166.8)">B</text>
<text x="179.5" y="166.7" transform="rotate(-90 179.5 166.7)">2</text>
<text x="173" y="171.8">E</text>
<text x="180.6" y="171.8">C</text>
<text x="173.1" y="174.4">1</text>
<text x="180.8" y="174.4">3</text>
<text x="173" y="197.2">E</text>
<text x="176.9" y="192.2" transform="rotate(-90 176.9 192.2)">B</text>
<text x="179.5" y="192.1" transform="rotate(-90 179.5 192.1)">2</text>
<text x="180.6" y="197.2">C</text>
<text x="173.1" y="199.8">1</text>
<text x="180.8" y="199.8">3</text>
<text x="173" y="221.4">E</text>
<text x="176.9" y="216.4" transform="rotate(-90 176.9 216.4)">B</text>
<text x="179.5" y="216.2" transform="rotate(-90 179.5 216.2)">2</text>
<text x="180.6" y="221.4">C</text>
<text x="173.1" y="223.9">1</text>
<text x="180.8" y="223.9">3</text>
</g>
<g font-size="1.5" fill="#000080">
<text x="25.1" y="84.5">5V_PW1</text>
<text x="45.5" y="84.5">12V_PW1</text>
<text x="25.1" y="101">5V_PW2</text>
<text x="45.5" y="101">12V_PW2</text>
<text x="25.1" y="118.8">5V_PW3</text>
<text x="45.5" y="118.8">12V_PW3</text>
<text x="25.1" y="136.6">5V_PW4</text>
<text x="45.5" y="136.6">12V_PW4</text>
<text x="25.1" y="153.1">5V_PW5</text>
<text x="45.5" y="153.1">12V_PW5</text>
</g>
</svg>
